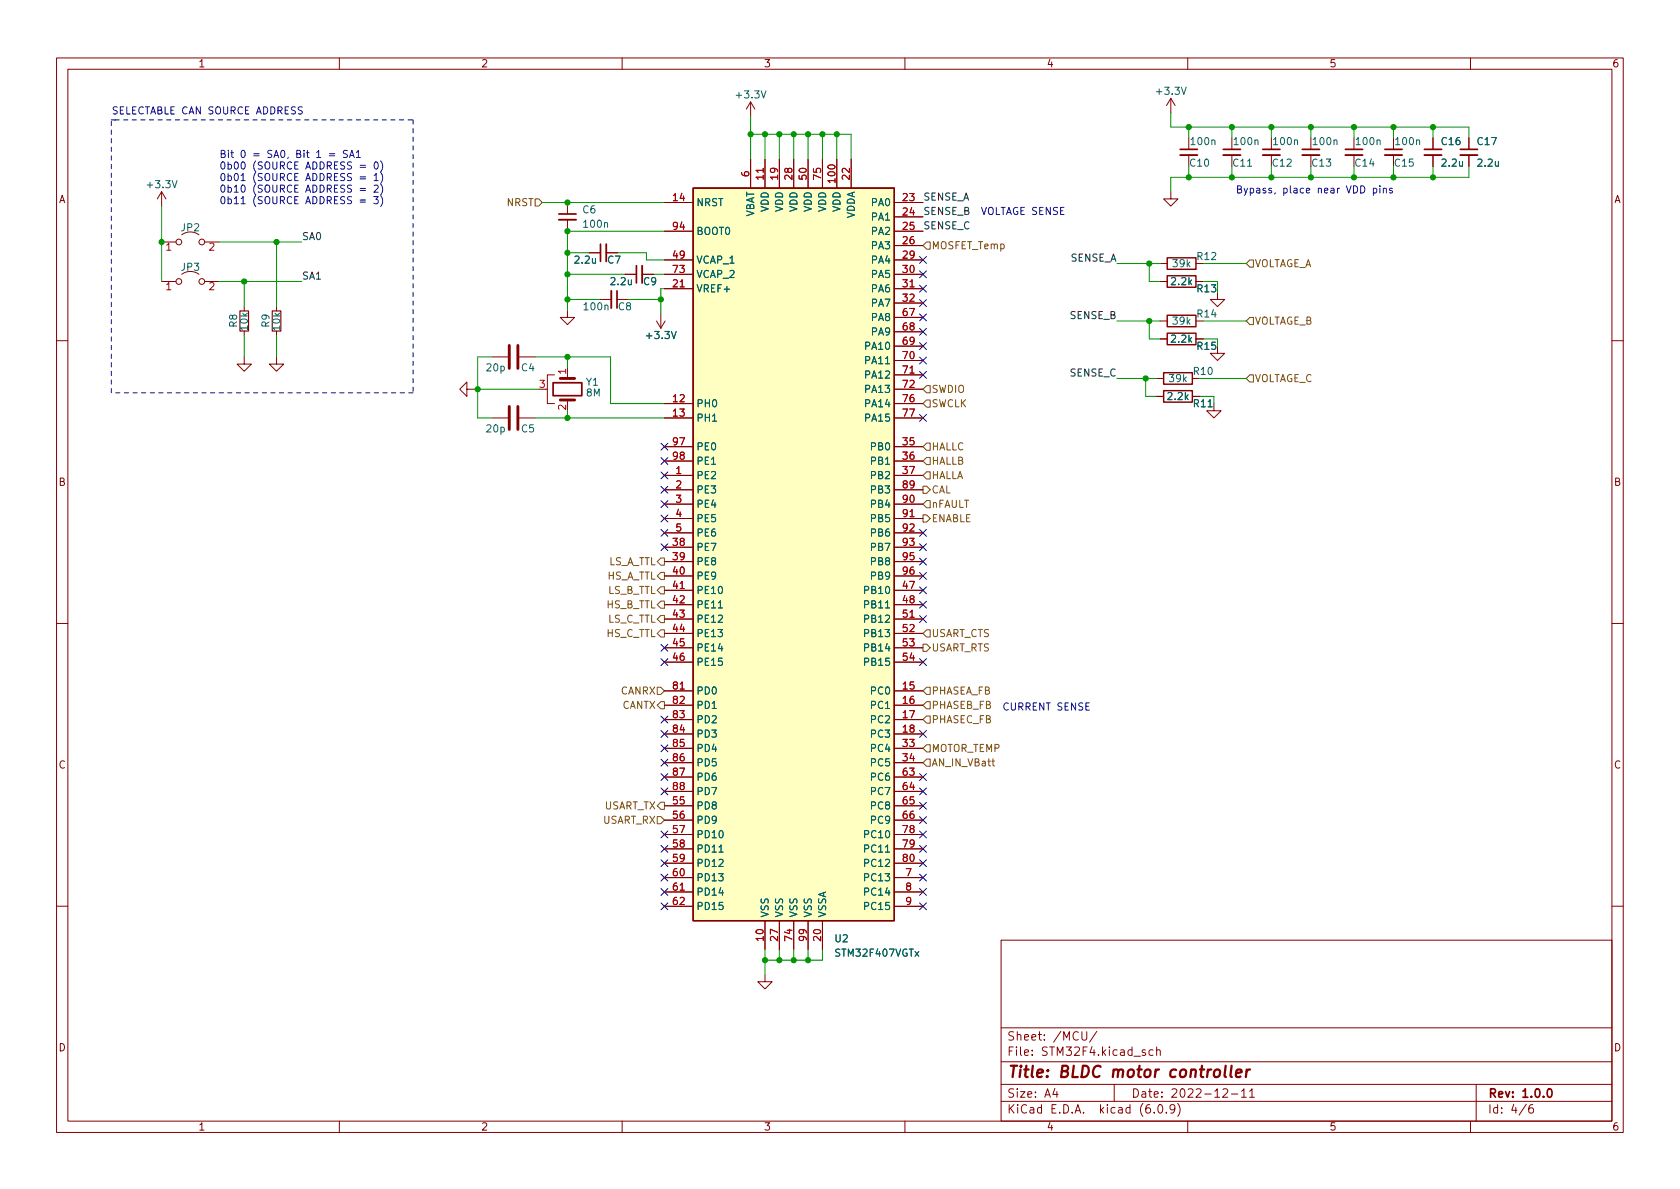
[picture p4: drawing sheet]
<svg xmlns="http://www.w3.org/2000/svg" width="297mm" height="210mm" viewBox="0 0 297 210" stroke-linecap="round" stroke-linejoin="round" font-family="sans-serif">
<g fill="none" stroke="#840000" stroke-width=".18">
<path d="M10 10.2h277v190.1h-277zM12 12.2h273v186.1h-273zM60 10.2v2M110 10.2v2M132.7 18v2.6M132.7 18l-.7 1.3M132.7 18l.8 1.3M160 10.2v2M207 17.4l-.8 1.3M207 17.4v2.5M207 17.4l.8 1.3M210 10.2v2"/>
<path d="M260 10.2v2M28.6 33.9l-.8 1.3M28.6 33.9v2.5M28.6 33.9l.7 1.3M100.3 35.8v2M100.3 38.9v2M117.5 35.8h5.1M132.7 28.2v5.1M135.3 28.2v5.1M137.8 28.2v5.1M140.3 28.2v5.1M142.9 28.2v5.1"/>
<path d="M145.4 28.2v5.1M148 28.2v5.1M150.5 28.2v5.1M158.1 35.8h5.1M158.1 38.3h5.1M207 33.9v1.3h1.3l-1.3 1.2-1.3-1.2h1.3M210.2 24.4v2M210.2 27.4v2.1M217.8 24.4v2M217.8 27.4v2.1M224.8 24.4v2M224.8 27.4v2.1"/>
<path d="M231.8 24.4v2M231.8 27.4v2.1M239.4 24.4v2M239.4 27.4v2.1M246.4 24.4v2M246.4 27.4v2.1M253.4 24.4v2M253.4 27.4v2.1M259.7 24.4v2M259.7 27.4v2.1M28.6 49.8h2.5M28.6 42.8h2.5"/>
<path d="M32.1 48.5a2.54 2.54 0 0 1 3.1 0M32.1 41.5a2.54 2.54 0 0 1 3.1 0M36.2 49.8h2.5M36.2 42.8h2.5M43.2 54.2v.8M43.2 58.5v.8M48.9 54.2v.8M48.9 58.5v.8M100.3 54.9v1.2h1.3l-1.3 1.3-1.2-1.3h1.2M104.1 44.7h2.1M106 53h2.1M110.5 48.5h2"/>
<path d="M116.1 56.8l.7 1.2M116.8 55.5v2.5M117.5 51h5.1M117.5 40.9h5.1M117.5 46h5.1M117.5 48.5h5.1M117.6 56.8l-.8 1.2M158.1 51h5.1M158.1 40.9h5.1M158.1 43.4h5.1M158.1 46h5.1M158.1 48.5h5.1"/>
<path d="M158.1 53.6h5.1M158.1 56.1h5.1M158.1 58.7h5.1M205.1 49.8h1.3M205.1 46.6h1.3M205.1 59.9h1.3M205.1 56.8h1.3M211.5 49.8h1.2M211.5 46.6h1.2M211.5 59.9h1.2M211.5 56.8h1.2M215.3 51.7v1.3h1.2l-1.2 1.2-1.3-1.2h1.3"/>
<path d="M10 60.2h2M43.2 63.1v1.3h1.2l-1.2 1.3-1.3-1.3h1.3M48.9 63.1v1.3h1.3l-1.3 1.3-1.3-1.3h1.3M82.5 68.8v-1.2l-1.2 1.2 1.2 1.3v-1.3h1.3M87 73.9h2.8M87 63.1h2.8M91.8 73.9h2.8M91.8 63.1h2.8M98 66.3h-1.2v5.1h1.2M100.3 66.3v.6M100.3 70.7v.7M117.5 71.4h5.1"/>
<path d="M117.5 73.9h5.1M117.5 79h5.1M158.1 71.4h5.1M158.1 73.9h5.1M158.1 79h5.1M158.1 61.2h5.1M158.1 63.7h5.1M158.1 66.3h5.1M158.1 68.8h5.1M204.5 70.1h1.2M204.5 66.9h1.2M210.8 70.1h1.3"/>
<path d="M214.6 71.4v1.2h1.3l-1.3 1.3-1.2-1.3h1.2M215.3 61.2v1.3h1.2l-1.2 1.2-1.3-1.2h1.3M285 60.2h2M117.5 84.1h5.1M117.5 86.6h5.1M117.5 89.1h5.1M117.5 81.5h5.1M117.5 96.8h5.1M117.5 99.3h5.1M117.5 91.7h5.1M117.5 94.2h5.1M158.1 84.1h5.1"/>
<path d="M158.1 86.6h5.1M158.1 89.1h5.1M158.1 81.5h5.1M158.1 96.8h5.1M158.1 99.3h5.1M158.1 91.7h5.1M158.1 94.2h5.1M10 110.2h2M117.5 101.8h5.1M117.5 104.4h5.1M117.5 106.9h5.1M117.5 109.5h5.1"/>
<path d="M117.5 112h5.1M117.5 114.5h5.1M117.5 117.1h5.1M158.1 101.8h5.1M158.1 104.4h5.1M158.1 106.9h5.1M158.1 109.5h5.1M158.1 112h5.1M158.1 114.5h5.1M158.1 117.1h5.1M285 110.2h2M117.5 122.2h5.1"/>
<path d="M117.5 124.7h5.1M117.5 127.2h5.1M117.5 129.8h5.1M117.5 132.3h5.1M117.5 134.9h5.1M117.5 137.4h5.1M117.5 139.9h5.1M158.1 122.2h5.1M158.1 124.7h5.1M158.1 127.2h5.1M158.1 129.8h5.1M158.1 132.3h5.1"/>
<path d="M158.1 134.9h5.1M158.1 137.4h5.1M158.1 139.9h5.1M117.5 142.5h5.1M117.5 145h5.1M117.5 147.6h5.1M117.5 150.1h5.1M117.5 152.6h5.1M117.5 155.2h5.1M117.5 157.7h5.1M158.1 142.5h5.1M158.1 145h5.1"/>
<path d="M158.1 147.6h5.1M158.1 150.1h5.1M158.1 152.6h5.1M158.1 155.2h5.1M158.1 157.7h5.1M10 160.2h2M117.5 160.3h5.1M135.3 172.3v1.3h1.2l-1.2 1.3-1.3-1.3h1.3M135.3 162.8v5.1M137.8 162.8v5.1M140.3 162.8v5.1M142.9 162.8v5.1"/>
<path d="M145.4 162.8v5.1M158.1 160.3h5.1M177 166.3h108v32h-108zM285 160.2h2M60 198.3v2M110 198.3v2M160 198.3v2M177 194.8h108M177 191.8h108M177 187.8h108M177 181.8h108M186.5 192.5l-.4 1h1"/>
<path d="M186.9 193v1M191.3 182.4v1.2l.3 .3h.4l.1-.3v-1.2M193.9 182.4l-1.3 1.9M197 191.8v3M202.5 185.7l-.4-.1-.2 .2 .1 .3 .5 .1v.4h-.6M203.9 185.7l-.5-.1-.3 .3v.4l.2 .3h.6M204.1 196.7v.1M204.5 185.8l.2-.2 .4 .1v.9M204.5 185.1v1.5M204.9 195.4l.2-.1a.81 .81 0 0 1 .6 .7 .81 .81 0 0 1-.3 .8h-.2a.81 .81 0 0 1-.6-.6 .81 .81 0 0 1 .3-.8zM206.2 196.7v.1M207.7 196l-.3 .3h-.3l-.2-.3 .1-.6 .4-.1 .2 .2a.99 .99 0 0 1-.3 1.3h-.3"/>
<path d="M208.2 195.1a1.72 1.72 0 0 1 0 2.3M210 198.3v2M216.2 192.7l.6-.2 .2 .2 .1 .3-1 1h1M217.7 193.5h1.2M219.5 193l.4-.5v1.5M219.5 194h.9M220.9 193l.5-.5v1.5M220.9 194h.9M260 198.3v2M261 191.8v6.5M269.9 195.3l-1.3 1.9M271 195.3a.6 .6 0 0 0-.7 .7v.5l.1 .3h.5l.2-.1 .1-.5-.2-.2-.4-.1-.3 .3"/>
<circle cx="31.6" cy="42.8" r=".51"/>
<circle cx="31.6" cy="49.8" r=".51"/>
<circle cx="35.7" cy="42.8" r=".51"/>
<circle cx="35.7" cy="49.8" r=".51"/>
</g>
<g fill="none" stroke="#840000" stroke-width=".3">
<path d="M98.8 37.8h3.1M208.7 26.4h3M216.3 26.4h3M223.3 26.4h3M230.3 26.4h3M237.9 26.4h3M244.9 26.4h3M251.8 26.4h3.1M258.2 26.4h3M106.2 43.2v3M109.1 51.4v3.1M112.5 47v3"/>
<path d="M97.8 67.7h5.1v2.3h-5.1zM273.8 192.6l.1-.1a.81 .81 0 0 1 .6 .7 .81 .81 0 0 1-.3 .8h-.1a.82 .82 0 0 1-.6-.6 .82 .82 0 0 1 .3-.8z"/>
</g>
<path d="M216.7 188.5l-.2 1.7 .3 .3M217.8 188.5l-.3 1.7 .3 .3M218.5 189.8l1-.2v-.4l-.2-.1-.6 .1-.2 1 .3 .3 .5-.1M220.4 189.1l-.1 1.4M221 189.1l-.4 .1-.2 .3" fill="none" stroke="#840000" stroke-width=".4"/>
<path d="M42.4 55h1.5v3.5h-1.5zM48.1 55h1.6v3.5h-1.6z" fill="none" stroke="#840000" stroke-width=".2"/>
<path d="M98.8 38.9h3.1M208.7 27.4h3M216.3 27.4h3M223.3 27.4h3M230.3 27.4h3M237.9 27.4h3M244.9 27.4h3M251.8 27.4h3.1M258.2 27.4h3M107.2 43.2v3M108.1 51.4v3.1M113.5 47v3" fill="none" stroke="#840000" stroke-width=".33"/>
<path d="M122.6 33.3h35.5v129.5h-35.5zM206.4 48.8h5.1v2h-5.1zM206.4 45.6h5.1v2h-5.1zM206.4 58.9h5.1v2.1h-5.1zM206.4 55.7h5.1v2.1h-5.1zM205.7 69.1h5.1v2h-5.1zM205.7 65.9h5.1v2h-5.1z" fill="none" stroke="#840000" stroke-width=".25"/>
<path d="M90 61.1v4M90 71.9v4M91.6 61.1v4M91.6 71.9v4M99.1 66.9h2.5M99.1 70.7h2.5" fill="none" stroke="#840000" stroke-width=".51"/>
<path d="M122.6 33.3h35.5v129.5h-35.5z" fill="#ffffc2" stroke="#ffffc2" stroke-width=".18"/>
<path d="M127 107.5h.7M127.1 150.7h.8" fill="none" stroke="#006464" stroke-width=".18"/>
<g fill="none" stroke="#725600" stroke-width=".18">
<path d="M94.6 35.2h.6l.7 .6-.7 .6h-.6zM163.8 42.8h.7v1.3h-.7l-.6-.7zM221 56.1h.6v1.3h-.6l-.7-.6zM221 46h.6v1.2h-.6l-.7-.6zM163.2 68.8l.6-.6h.7v1.3h-.7zM163.2 79l.6-.6h.7v1.2h-.7zM163.2 71.4l.6-.7h.7v1.3h-.7zM221 66.3h.6v1.3h-.6l-.7-.7zM116.8 98.7h.7v1.2h-.7l-.6-.6zM163.2 81.5l.6-.6h.7v1.3h-.7zM163.2 89.1l.6-.6h.7v1.3h-.7zM163.2 84.1l.6-.7h.7v1.3h-.7z"/>
<path d="M163.2 86h.6l.7 .6-.7 .6h-.6zM163.2 91.1h.6l.7 .6-.7 .6h-.6zM116.2 106.9l.6-.6h.7v1.3h-.7zM116.8 101.2h.7v1.3h-.7l-.6-.7zM116.8 111.4h.7v1.2h-.7l-.6-.6zM116.8 108.8h.7v1.3h-.7l-.6-.6zM116.8 103.8h.7v1.2h-.7l-.6-.6zM163.2 113.9h.6l.7 .6-.7 .7h-.6zM163.2 112l.6-.6h.7v1.2h-.7zM116.2 124.7l.6-.6h.7v1.2h-.7zM116.2 121.5h.6l.7 .7-.7 .6h-.6zM163.2 124.7l.6-.6h.7v1.2h-.7z"/>
<path d="M163.2 134.9l.6-.7h.7v1.3h-.7zM163.8 121.5h.7v1.3h-.7l-.6-.6zM163.8 126.6h.7v1.3h-.7l-.6-.7zM163.8 131.7h.7v1.3h-.7l-.6-.7zM175.4 134.6h.5M175.6 134.2v1.1l.3 .1M116.2 144.4h.6l.7 .6-.7 .7h-.6zM116.8 141.9h.7v1.2h-.7l-.6-.6z"/>
</g>
<g fill="none" stroke="#0000c2" stroke-width=".18">
<path d="M53.4 18.9h-.4l-.2 .1v.4l.5 .2 .1 .3-.2 .3-.5-.1M58.2 27.2h1M58.2 27.6h1M61.4 26.6h-.5l-.2 .2 .1 .3 .6 .3v.3l-.2 .2-.5-.1M61.8 27.9l.4-1.3 .4 1.3M61.9 27.5h.6M63 26.9l.4-.3v1.3M63 27.9h.7M63.7 29.2h.9M63.7 29.6h.9M63.7 31.3h.9M63.7 31.6h.9"/>
<path d="M63.7 33.3h.9M63.7 33.7h.9M63.7 35.4h.9M63.7 35.7h.9M66.1 34.8h.8l-.5 .4 .4 .2v.5l-.2 .1-.5-.1M66.1 31l.4-.3v1.2M66.1 32.8l.5-.1 .3 .4-.8 .9h.8M66.1 31.9h.8M66.3 28.8l.1-.2a.68 .68 0 0 1 .5 .7 .68 .68 0 0 1-.5 .6l-.1-.1-.2-.4zM67.3 28.4a1.46 1.46 0 0 1 0 2M67.3 30.5a1.46 1.46 0 0 1 0 1.9M67.3 32.5a1.46 1.46 0 0 1 0 2"/>
<path d="M67.3 34.6a1.46 1.46 0 0 1 0 1.9M242.8 33.3h.4l.2 .2-.1 .6h-.5M242.8 33.3v1.3M244 32.9v.1M244 33.3v.8M244.6 33.4l.2-.1h.3v.8M244.6 33.3v.8M246.2 33.3h-.3l-.2 .2v.1l.5 .2v.3h-.5"/>
</g>
<path d="M19.7 21.2h1.3M20.3 21.2h52.7M73 21.2v48.3M19.7 69.5v-48.3M73 69.5h-53.3" fill="none" stroke="#0000c2" stroke-width=".18" stroke-dasharray=".8 .8"/>
<g fill="none" stroke="#009600" stroke-width=".18">
<path d="M207 19.9v2.6h52.7v1.9M28.6 36.4v13.4M95.9 35.8h21.6M132.7 20.6v7.6M132.7 23.7h17.8v4.5M135.3 23.7v4.5M137.8 23.7v4.5M140.3 23.7v4.5M142.9 23.7v4.5M145.4 23.7v4.5M148 23.7v4.5M210.2 22.5v1.9"/>
<path d="M210.2 29.5v1.9M217.8 22.5v1.9M217.8 29.5v1.9M224.8 22.5v1.9M224.8 29.5v1.9M231.8 22.5v1.9M231.8 29.5v1.9M239.4 22.5v1.9M239.4 29.5v1.9M246.4 22.5v1.9M246.4 29.5v1.9M253.4 22.5v1.9"/>
<path d="M253.4 29.5v1.9M259.7 29.5v1.9h-52.7v2.5M38.7 42.8h14.6M38.7 49.8h14.6M43.2 49.8v4.4M43.2 59.3v3.8M48.9 42.8v11.4M48.9 59.3v3.8M100.3 44.7h3.8M100.3 53h5.7M100.3 48.5h10.2M109.2 44.7h5.1v1.3h3.2"/>
<path d="M111.1 53h5.7M115.6 48.5h1.9M117.5 51h-.7v4.5M117.5 40.9h-17.2v14M197.5 56.8h7.6M197.5 46.6h7.6M203.2 46.6v3.2h1.9M203.2 56.8v3.1h1.9M212.7 49.8h2.6v1.9M212.7 59.9h2.6v1.3M212.7 56.8h7.6M212.7 46.6h7.6"/>
<path d="M83.8 68.8h11.4M87 63.1h-2.5v10.8h2.5M94.6 63.1h13.3v8.3h9.6M94.6 73.9h22.9M100.3 63.1v1.9M100.3 72.6v1.3M197.5 66.9h7M202.6 66.9v3.2h1.9M212.1 66.9h8.2M212.1 70.1h2.5v1.3M135.3 167.9v4.4M137.8 167.9v1.9"/>
<path d="M140.3 167.9v1.9M142.9 167.9v1.9M145.4 167.9v1.9h-10.1"/>
</g>
<g fill="none" stroke="#000084" stroke-width=".18">
<path d="M162.6 55.5l1.2 1.2M162.6 58.1l1.2 1.2M162.6 53l1.2 1.2M162.6 47.9l1.2 1.2M162.6 50.4l1.2 1.3M162.6 45.4l1.2 1.2M163.8 45.4l-1.2 1.2M163.8 55.5l-1.2 1.2M163.8 58.1l-1.2 1.2M163.8 53l-1.2 1.2M163.8 47.9l-1.2 1.2M163.8 50.4l-1.2 1.3"/>
<path d="M116.9 78.4l1.2 1.2M118.1 78.4l-1.2 1.2M162.6 73.3l1.2 1.2M162.6 63.1l1.2 1.3M162.6 60.6l1.2 1.2M162.6 65.7l1.2 1.2M163.8 73.3l-1.2 1.2M163.8 63.1l-1.2 1.3M163.8 60.6l-1.2 1.2M163.8 65.7l-1.2 1.2M116.9 96.2l1.2 1.2M116.9 86l1.2 1.2"/>
<path d="M116.9 91.1l1.2 1.2M116.9 93.6l1.2 1.2M116.9 83.5l1.2 1.2M116.9 88.5l1.2 1.3M116.9 80.9l1.2 1.2M118.1 96.2l-1.2 1.2M118.1 86l-1.2 1.2M118.1 91.1l-1.2 1.2M118.1 93.6l-1.2 1.2M118.1 83.5l-1.2 1.2M118.1 88.5l-1.2 1.3M118.1 80.9l-1.2 1.2"/>
<path d="M162.6 96.2l1.2 1.2M162.6 98.7l1.2 1.2M162.6 93.6l1.2 1.2M163.8 93.6l-1.2 1.2M163.8 96.2l-1.2 1.2M163.8 98.7l-1.2 1.2M116.9 116.5l1.2 1.2M116.9 113.9l1.2 1.3M118.1 116.5l-1.2 1.2M118.1 113.9l-1.2 1.3M162.6 106.3l1.2 1.2M162.6 101.2l1.2 1.3"/>
<path d="M162.6 108.9l1.2 1.2M162.6 103.8l1.2 1.2M162.6 116.5l1.2 1.2M163.8 101.2l-1.2 1.3M163.8 106.3l-1.2 1.2M163.8 108.9l-1.2 1.2M163.8 103.8l-1.2 1.2M163.8 116.5l-1.2 1.2M116.9 129.2l1.2 1.2M116.9 139.3l1.2 1.3M116.9 126.6l1.2 1.3M116.9 131.7l1.2 1.2"/>
<path d="M116.9 134.3l1.2 1.2M116.9 136.8l1.2 1.2M118.1 129.2l-1.2 1.2M118.1 139.3l-1.2 1.3M118.1 126.6l-1.2 1.3M118.1 131.7l-1.2 1.2M118.1 134.3l-1.2 1.2M118.1 136.8l-1.2 1.2M162.6 136.8l1.2 1.2M162.6 129.2l1.2 1.2M162.6 139.3l1.2 1.3M163.8 136.8l-1.2 1.2"/>
<path d="M163.8 129.2l-1.2 1.2M163.8 139.3l-1.2 1.3M116.9 147l1.2 1.2M116.9 152l1.2 1.3M116.9 154.6l1.2 1.2M116.9 149.5l1.2 1.2M116.9 159.7l1.2 1.2M116.9 157.1l1.2 1.2M118.1 147l-1.2 1.2M118.1 152l-1.2 1.3M118.1 154.6l-1.2 1.2M118.1 149.5l-1.2 1.2"/>
<path d="M118.1 159.7l-1.2 1.2M118.1 157.1l-1.2 1.2M162.6 149.5l1.2 1.2M162.6 147l1.2 1.2M162.6 157.1l1.2 1.2M162.6 144.4l1.2 1.2M162.6 154.6l1.2 1.2M162.6 152l1.2 1.3M162.6 141.9l1.2 1.2M162.6 159.7l1.2 1.2M163.8 149.5l-1.2 1.2M163.8 147l-1.2 1.2"/>
<path d="M163.8 157.1l-1.2 1.2M163.8 144.4l-1.2 1.2M163.8 154.6l-1.2 1.2M163.8 152l-1.2 1.3M163.8 141.9l-1.2 1.2M163.8 159.7l-1.2 1.2"/>
</g>
<g fill="#009600" stroke="#009600" stroke-width=".18">
<circle cx="100.3" cy="63.1" r=".46"/>
<circle cx="100.3" cy="53" r=".46"/>
<circle cx="137.8" cy="169.8" r=".46"/>
<circle cx="135.3" cy="169.8" r=".46"/>
<circle cx="142.9" cy="169.8" r=".46"/>
<circle cx="140.3" cy="169.8" r=".46"/>
<circle cx="28.6" cy="42.8" r=".46"/>
<circle cx="48.9" cy="42.8" r=".46"/>
<circle cx="43.2" cy="49.8" r=".46"/>
<circle cx="100.3" cy="35.8" r=".46"/>
<circle cx="135.3" cy="23.7" r=".46"/>
<circle cx="132.7" cy="23.7" r=".46"/>
<circle cx="202.6" cy="66.9" r=".46"/>
<circle cx="203.2" cy="56.8" r=".46"/>
<circle cx="210.2" cy="22.5" r=".46"/>
<circle cx="217.8" cy="22.5" r=".46"/>
<circle cx="148" cy="23.7" r=".46"/>
<circle cx="145.4" cy="23.7" r=".46"/>
<circle cx="203.2" cy="46.6" r=".46"/>
<circle cx="137.8" cy="23.7" r=".46"/>
<circle cx="140.3" cy="23.7" r=".46"/>
<circle cx="142.9" cy="23.7" r=".46"/>
<circle cx="100.3" cy="44.7" r=".46"/>
<circle cx="100.3" cy="40.9" r=".46"/>
<circle cx="100.3" cy="48.5" r=".46"/>
<circle cx="100.3" cy="73.9" r=".46"/>
<circle cx="84.5" cy="68.8" r=".46"/>
<circle cx="231.8" cy="22.5" r=".46"/>
<circle cx="224.8" cy="22.5" r=".46"/>
<circle cx="239.4" cy="31.4" r=".46"/>
<circle cx="231.8" cy="31.4" r=".46"/>
<circle cx="253.4" cy="31.4" r=".46"/>
<circle cx="246.4" cy="31.4" r=".46"/>
<circle cx="253.4" cy="22.5" r=".46"/>
<circle cx="239.4" cy="22.5" r=".46"/>
<circle cx="246.4" cy="22.5" r=".46"/>
<circle cx="224.8" cy="31.4" r=".46"/>
<circle cx="210.2" cy="31.4" r=".46"/>
<circle cx="217.8" cy="31.4" r=".46"/>
<circle cx="116.8" cy="53" r=".46"/>
</g>
<text font-size="2.8" fill="#840000" x="178" y="190.6">Title: BLDC motor controller</text>
<g font-size="2.1" fill="#840000">
<text x="178" y="184">Sheet: /MCU/</text>
<text x="178" y="186.7">File: STM32F4.kicad_sch</text>
<text x="178" y="196.9">KiCad E.D.A. kicad (6.0.9)</text>
<text x="178" y="194.1">Size: A4</text>
<text x="200" y="194.1">Date: 2022-12-11</text>
<text x="263" y="194.1">Rev: 1.0.0</text>
<text x="263" y="196.9">Id: 4/6</text>
</g>
<g font-size="1.8" fill="#840000">
<text x="35" y="11.9">1</text>
<text x="85" y="11.9">2</text>
<text x="135" y="11.9">3</text>
<text x="185" y="11.9">4</text>
<text x="235" y="11.9">5</text>
<text x="285" y="11.9">6</text>
<text x="10.3" y="35.9">A</text>
<text x="285.3" y="35.9">A</text>
<text x="107.5" y="46.6">C7</text>
<text x="113.8" y="50.4">C9</text>
<text x="10.3" y="85.9">B</text>
<text x="285.3" y="85.9">B</text>
<text x="10.3" y="135.9">C</text>
<text x="285.3" y="135.9">C</text>
<text x="10.3" y="185.9">D</text>
<text x="285.3" y="185.9">D</text>
<text x="35" y="199.9">1</text>
<text x="85" y="199.9">2</text>
<text x="135" y="199.9">3</text>
<text x="185" y="199.9">4</text>
<text x="235" y="199.9">5</text>
<text x="285" y="199.9">6</text>
</g>
<g font-size="1.8" fill="#006464">
<text x="130.4" y="17.4">+3.3V</text>
<text x="204.7" y="16.8">+3.3V</text>
<text x="210.5" y="29.5">C10</text>
<text x="210.7" y="25.6">100n</text>
<text x="218.1" y="29.5">C11</text>
<text x="218.3" y="25.6">100n</text>
<text x="225.1" y="29.5">C12</text>
<text x="225.3" y="25.6">100n</text>
<text x="232.1" y="29.5">C13</text>
<text x="232.3" y="25.6">100n</text>
<text x="239.7" y="29.5">C14</text>
<text x="239.9" y="25.6">100n</text>
<text x="246.7" y="29.5">C15</text>
<text x="246.9" y="25.6">100n</text>
<text x="254.9" y="25.6">C16</text>
<text x="255" y="29.5">2.2u</text>
<text x="261.3" y="25.6">C17</text>
<text x="261.4" y="29.5">2.2u</text>
<text x="26.2" y="33.3">+3.3V</text>
<text x="32.1" y="40.9">JP2</text>
<text x="103.1" y="37.7">C6</text>
<text x="103.3" y="40.3">100n</text>
<text x="123.1" y="36.4">NRST</text>
<text x="123.1" y="41.5">BOOT0</text>
<text x="133.3" y="38.6" transform="rotate(-90 133.3 38.6)">VBAT</text>
<text x="135.9" y="37.5" transform="rotate(-90 135.9 37.5)">VDD</text>
<text x="138.4" y="37.5" transform="rotate(-90 138.4 37.5)">VDD</text>
<text x="141" y="37.5" transform="rotate(-90 141 37.5)">VDD</text>
<text x="143.5" y="37.5" transform="rotate(-90 143.5 37.5)">VDD</text>
<text x="146" y="37.5" transform="rotate(-90 146 37.5)">VDD</text>
<text x="148.6" y="37.5" transform="rotate(-90 148.6 37.5)">VDD</text>
<text x="151.1" y="38.8" transform="rotate(-90 151.1 38.8)">VDDA</text>
<text x="154.2" y="36.4">PA0</text>
<text x="154.2" y="39">PA1</text>
<text x="154.2" y="41.5">PA2</text>
<text x="32.1" y="47.9">JP3</text>
<text x="101.7" y="46.6">2.2u</text>
<text x="123.1" y="46.6">VCAP_1</text>
<text x="154.2" y="44.1">PA3</text>
<text x="154.2" y="46.6">PA4</text>
<text x="207.4" y="47.2">39k</text>
<text x="211.7" y="46">R12</text>
<text x="108.1" y="50.4">2.2u</text>
<text x="123.1" y="51.7">VREF+</text>
<text x="123.1" y="49.1">VCAP_2</text>
<text x="154.2" y="49.1">PA5</text>
<text x="154.2" y="51.7">PA6</text>
<text x="207.2" y="50.4">2.2k</text>
<text x="211.7" y="51.7">R13</text>
<text x="41.9" y="57.8" transform="rotate(-90 41.9 57.8)">R8</text>
<text x="43.8" y="58.3" transform="rotate(-90 43.8 58.3)">10k</text>
<text x="47.6" y="57.8" transform="rotate(-90 47.6 57.8)">R9</text>
<text x="49.5" y="58.3" transform="rotate(-90 49.5 58.3)">10k</text>
<text x="103.4" y="54.9">100n</text>
<text x="109.4" y="54.9">C8</text>
<text x="114.5" y="59.9">+3.3V</text>
<text x="154.2" y="54.2">PA7</text>
<text x="154.2" y="56.8">PA8</text>
<text x="154.2" y="59.3">PA9</text>
<text x="207.4" y="57.4">39k</text>
<text x="211.7" y="56.1">R14</text>
<text x="86.1" y="65.7">20p</text>
<text x="92.2" y="65.7">C4</text>
<text x="153.2" y="61.8">PA10</text>
<text x="153.2" y="64.4">PA11</text>
<text x="207.2" y="60.6">2.2k</text>
<text x="211.7" y="61.8">R15</text>
<text x="103.7" y="68.2">Y1</text>
<text x="103.7" y="70.1">8M</text>
<text x="153.2" y="66.9">PA12</text>
<text x="153.2" y="69.5">PA13</text>
<text x="206.6" y="70.7">2.2k</text>
<text x="206.8" y="67.6">39k</text>
<text x="211.1" y="66.3">R10</text>
<text x="86.1" y="76.4">20p</text>
<text x="92.2" y="76.4">C5</text>
<text x="123.1" y="72">PH0</text>
<text x="123.1" y="74.5">PH1</text>
<text x="153.2" y="72">PA14</text>
<text x="153.2" y="74.5">PA15</text>
<text x="211.1" y="72">R11</text>
<text x="123.1" y="79.6">PE0</text>
<text x="123.1" y="82.2">PE1</text>
<text x="154.2" y="79.6">PB0</text>
<text x="154.2" y="82.2">PB1</text>
<text x="123.1" y="84.7">PE2</text>
<text x="123.1" y="87.2">PE3</text>
<text x="123.1" y="89.8">PE4</text>
<text x="154.2" y="84.7">PB2</text>
<text x="154.2" y="87.2">PB3</text>
<text x="154.2" y="89.8">PB4</text>
<text x="123.1" y="92.3">PE5</text>
<text x="123.1" y="94.9">PE6</text>
<text x="154.2" y="92.3">PB5</text>
<text x="154.2" y="94.9">PB6</text>
<text x="123.1" y="97.4">PE7</text>
<text x="123.1" y="99.9">PE8</text>
<text x="154.2" y="97.4">PB7</text>
<text x="154.2" y="99.9">PB8</text>
<text x="123.1" y="102.5">PE9</text>
<text x="123.1" y="105">PE10</text>
<text x="123.1" y="107.6">PE11</text>
<text x="153.2" y="105">PB10</text>
<text x="153.2" y="107.6">PB11</text>
<text x="154.2" y="102.5">PB9</text>
<text x="123.1" y="110.1">PE12</text>
<text x="123.1" y="112.6">PE13</text>
<text x="153.2" y="110.1">PB12</text>
<text x="153.2" y="112.6">PB13</text>
<text x="123.1" y="115.2">PE14</text>
<text x="123.1" y="117.7">PE15</text>
<text x="153.2" y="115.2">PB14</text>
<text x="153.2" y="117.7">PB15</text>
<text x="123.1" y="122.8">PD0</text>
<text x="123.1" y="125.3">PD1</text>
<text x="154.2" y="122.8">PC0</text>
<text x="154.2" y="125.3">PC1</text>
<text x="123.1" y="127.9">PD2</text>
<text x="123.1" y="130.4">PD3</text>
<text x="154.2" y="127.9">PC2</text>
<text x="154.2" y="130.4">PC3</text>
<text x="123.1" y="133">PD4</text>
<text x="123.1" y="135.5">PD5</text>
<text x="154.2" y="133">PC4</text>
<text x="154.2" y="135.5">PC5</text>
<text x="123.1" y="143.1">PD8</text>
<text x="123.1" y="138">PD6</text>
<text x="123.1" y="140.6">PD7</text>
<text x="154.2" y="138">PC6</text>
<text x="154.2" y="140.6">PC7</text>
<text x="154.2" y="143.1">PC8</text>
<text x="123.1" y="145.7">PD9</text>
<text x="123.1" y="148.2">PD10</text>
<text x="153.2" y="148.2">PC10</text>
<text x="154.2" y="145.7">PC9</text>
<text x="123.1" y="150.7">PD11</text>
<text x="123.1" y="153.3">PD12</text>
<text x="123.1" y="155.8">PD13</text>
<text x="153.2" y="155.8">PC13</text>
<text x="153.2" y="150.7">PC11</text>
<text x="153.2" y="153.3">PC12</text>
<text x="123.1" y="158.4">PD14</text>
<text x="123.1" y="160.9">PD15</text>
<text x="153.2" y="158.4">PC14</text>
<text x="153.2" y="160.9">PC15</text>
<text x="135.9" y="162.3" transform="rotate(-90 135.9 162.3)">VSS</text>
<text x="138.4" y="162.3" transform="rotate(-90 138.4 162.3)">VSS</text>
<text x="141" y="162.3" transform="rotate(-90 141 162.3)">VSS</text>
<text x="143.5" y="162.3" transform="rotate(-90 143.5 162.3)">VSS</text>
<text x="146" y="162.3" transform="rotate(-90 146 162.3)">VSSA</text>
<text x="147.7" y="166.6">U2</text>
<text x="147.9" y="169.2">STM32F407VGTx</text>
</g>
<g font-size="1.8" fill="#0000c2">
<text x="19.7" y="20.2">SELECTABLE CAN SOURCE ADDRESS</text>
<text x="38.7" y="27.9">Bit 0 = SA0, Bit 1 = SA1</text>
<text x="38.7" y="30">0b00 (SOURCE ADDRESS = 0)</text>
<text x="38.7" y="32">0b01 (SOURCE ADDRESS = 1)</text>
<text x="38.7" y="34">0b10 (SOURCE ADDRESS = 2)</text>
<text x="218.4" y="34.2">Bypass, place near VDD pins</text>
<text x="38.7" y="36.1">0b11 (SOURCE ADDRESS = 3)</text>
<text x="173.4" y="38">VOLTAGE SENSE</text>
<text x="177.2" y="125.6">CURRENT SENSE</text>
</g>
<g font-size="1.8" fill="#a90000">
<text x="119" y="35.6">14</text>
<text x="132.5" y="31.2" transform="rotate(-90 132.5 31.2)">6</text>
<text x="135" y="31.7" transform="rotate(-90 135 31.7)">11</text>
<text x="137.5" y="31.7" transform="rotate(-90 137.5 31.7)">19</text>
<text x="140.1" y="31.7" transform="rotate(-90 140.1 31.7)">28</text>
<text x="142.6" y="31.7" transform="rotate(-90 142.6 31.7)">50</text>
<text x="145.2" y="31.7" transform="rotate(-90 145.2 31.7)">75</text>
<text x="147.7" y="32.2" transform="rotate(-90 147.7 32.2)">100</text>
<text x="150.2" y="31.7" transform="rotate(-90 150.2 31.7)">22</text>
<text x="159.7" y="35.6">23</text>
<text x="119" y="40.6">94</text>
<text x="159.7" y="38.1">24</text>
<text x="159.7" y="40.6">25</text>
<text x="29.4" y="44.3">1</text>
<text x="37" y="44.3">2</text>
<text x="119" y="45.7">49</text>
<text x="159.7" y="43.2">26</text>
<text x="159.7" y="45.7">29</text>
<text x="29.4" y="51.3">1</text>
<text x="37" y="51.3">2</text>
<text x="119" y="50.8">21</text>
<text x="119" y="48.3">73</text>
<text x="159.7" y="48.3">30</text>
<text x="159.7" y="50.8">31</text>
<text x="159.7" y="53.3">32</text>
<text x="159.7" y="55.9">67</text>
<text x="159.7" y="58.4">68</text>
<text x="159.7" y="61">69</text>
<text x="159.7" y="63.5">70</text>
<text x="95.4" y="68.6">3</text>
<text x="100.1" y="66.1" transform="rotate(-90 100.1 66.1)">1</text>
<text x="119" y="71.1">12</text>
<text x="159.7" y="66">71</text>
<text x="159.7" y="68.6">72</text>
<text x="159.7" y="71.1">76</text>
<text x="100.1" y="72.5" transform="rotate(-90 100.1 72.5)">2</text>
<text x="119" y="73.7">13</text>
<text x="159.7" y="73.7">77</text>
<text x="119" y="78.7">97</text>
<text x="119" y="81.3">98</text>
<text x="119.5" y="83.8">1</text>
<text x="159.7" y="78.7">35</text>
<text x="159.7" y="81.3">36</text>
<text x="159.7" y="83.8">37</text>
<text x="119.5" y="86.4">2</text>
<text x="119.5" y="88.9">3</text>
<text x="159.7" y="86.4">89</text>
<text x="159.7" y="88.9">90</text>
<text x="119.5" y="91.4">4</text>
<text x="119.5" y="94">5</text>
<text x="159.7" y="91.4">91</text>
<text x="159.7" y="94">92</text>
<text x="119" y="96.5">38</text>
<text x="119" y="99.1">39</text>
<text x="119" y="101.6">40</text>
<text x="159.7" y="96.5">93</text>
<text x="159.7" y="99.1">95</text>
<text x="159.7" y="101.6">96</text>
<text x="119" y="104.1">41</text>
<text x="119" y="106.7">42</text>
<text x="159.7" y="104.1">47</text>
<text x="159.7" y="106.7">48</text>
<text x="119" y="109.2">43</text>
<text x="119" y="111.8">44</text>
<text x="159.7" y="109.2">51</text>
<text x="159.7" y="111.8">52</text>
<text x="119" y="114.3">45</text>
<text x="119" y="116.8">46</text>
<text x="159.7" y="114.3">53</text>
<text x="159.7" y="116.8">54</text>
<text x="119" y="121.9">81</text>
<text x="119" y="124.5">82</text>
<text x="159.7" y="121.9">15</text>
<text x="159.7" y="124.5">16</text>
<text x="119" y="127">83</text>
<text x="119" y="129.5">84</text>
<text x="159.7" y="127">17</text>
<text x="159.7" y="129.5">18</text>
<text x="119" y="132.1">85</text>
<text x="119" y="134.6">86</text>
<text x="119" y="137.2">87</text>
<text x="159.7" y="132.1">33</text>
<text x="159.7" y="134.6">34</text>
<text x="159.7" y="137.2">63</text>
<text x="119" y="142.2">55</text>
<text x="119" y="139.7">88</text>
<text x="159.7" y="139.7">64</text>
<text x="159.7" y="142.2">65</text>
<text x="119" y="144.8">56</text>
<text x="119" y="147.3">57</text>
<text x="119" y="149.9">58</text>
<text x="159.7" y="144.8">66</text>
<text x="159.7" y="147.3">78</text>
<text x="159.7" y="149.9">79</text>
<text x="119" y="152.4">59</text>
<text x="119" y="154.9">60</text>
<text x="159.7" y="152.4">80</text>
<text x="160.2" y="154.9">7</text>
<text x="119" y="157.5">61</text>
<text x="119" y="160">62</text>
<text x="160.2" y="157.5">8</text>
<text x="160.2" y="160">9</text>
<text x="135" y="166.3" transform="rotate(-90 135 166.3)">10</text>
<text x="137.5" y="166.3" transform="rotate(-90 137.5 166.3)">27</text>
<text x="140.1" y="166.3" transform="rotate(-90 140.1 166.3)">74</text>
<text x="142.6" y="166.3" transform="rotate(-90 142.6 166.3)">99</text>
<text x="145.2" y="166.3" transform="rotate(-90 145.2 166.3)">20</text>
</g>
<g font-size="1.8" fill="#0f0f0f">
<text x="163.2" y="35.5">SENSE_A</text>
<text x="163.2" y="38">SENSE_B</text>
<text x="163.2" y="40.5">SENSE_C</text>
<text x="53.3" y="42.4">SA0</text>
<text x="189.2" y="46.3">SENSE_A</text>
<text x="53.3" y="49.4">SA1</text>
<text x="189.2" y="56.4">SENSE_B</text>
<text x="189.2" y="66.6">SENSE_C</text>
</g>
<g font-size="1.8" fill="#725600">
<text x="89.6" y="36.4">NRST</text>
<text x="164.7" y="44.1">MOSFET_Temp</text>
<text x="221.8" y="47.2">VOLTAGE_A</text>
<text x="221.8" y="57.4">VOLTAGE_B</text>
<text x="164.7" y="69.5">SWDIO</text>
<text x="221.8" y="67.6">VOLTAGE_C</text>
<text x="164.7" y="72">SWCLK</text>
<text x="164.7" y="82.2">HALLB</text>
<text x="164.7" y="79.6">HALLC</text>
<text x="164.7" y="89.8">nFAULT</text>
<text x="164.7" y="84.7">HALLA</text>
<text x="164.7" y="87.2">CAL</text>
<text x="164.7" y="92.3">ENABLE</text>
<text x="107.3" y="99.9">LS_A_TTL</text>
<text x="107.1" y="107.6">HS_B_TTL</text>
<text x="107.1" y="102.5">HS_A_TTL</text>
<text x="107.3" y="105">LS_B_TTL</text>
<text x="107.1" y="112.6">HS_C_TTL</text>
<text x="107.3" y="110.1">LS_C_TTL</text>
<text x="164.7" y="112.6">USART_CTS</text>
<text x="164.7" y="115.2">USART_RTS</text>
<text x="109.7" y="122.8">CANRX</text>
<text x="109.9" y="125.3">CANTX</text>
<text x="164.7" y="122.8">PHASEA_FB</text>
<text x="164.7" y="125.3">PHASEB_FB</text>
<text x="164.7" y="127.9">PHASEC_FB</text>
<text x="164.7" y="133">MOTOR_TEMP</text>
<text x="164.7" y="135.5">AN_IN_VBatt</text>
<text x="106.7" y="143.1">USART_TX</text>
<text x="106.5" y="145.7">USART_RX</text>
</g>
</svg>
